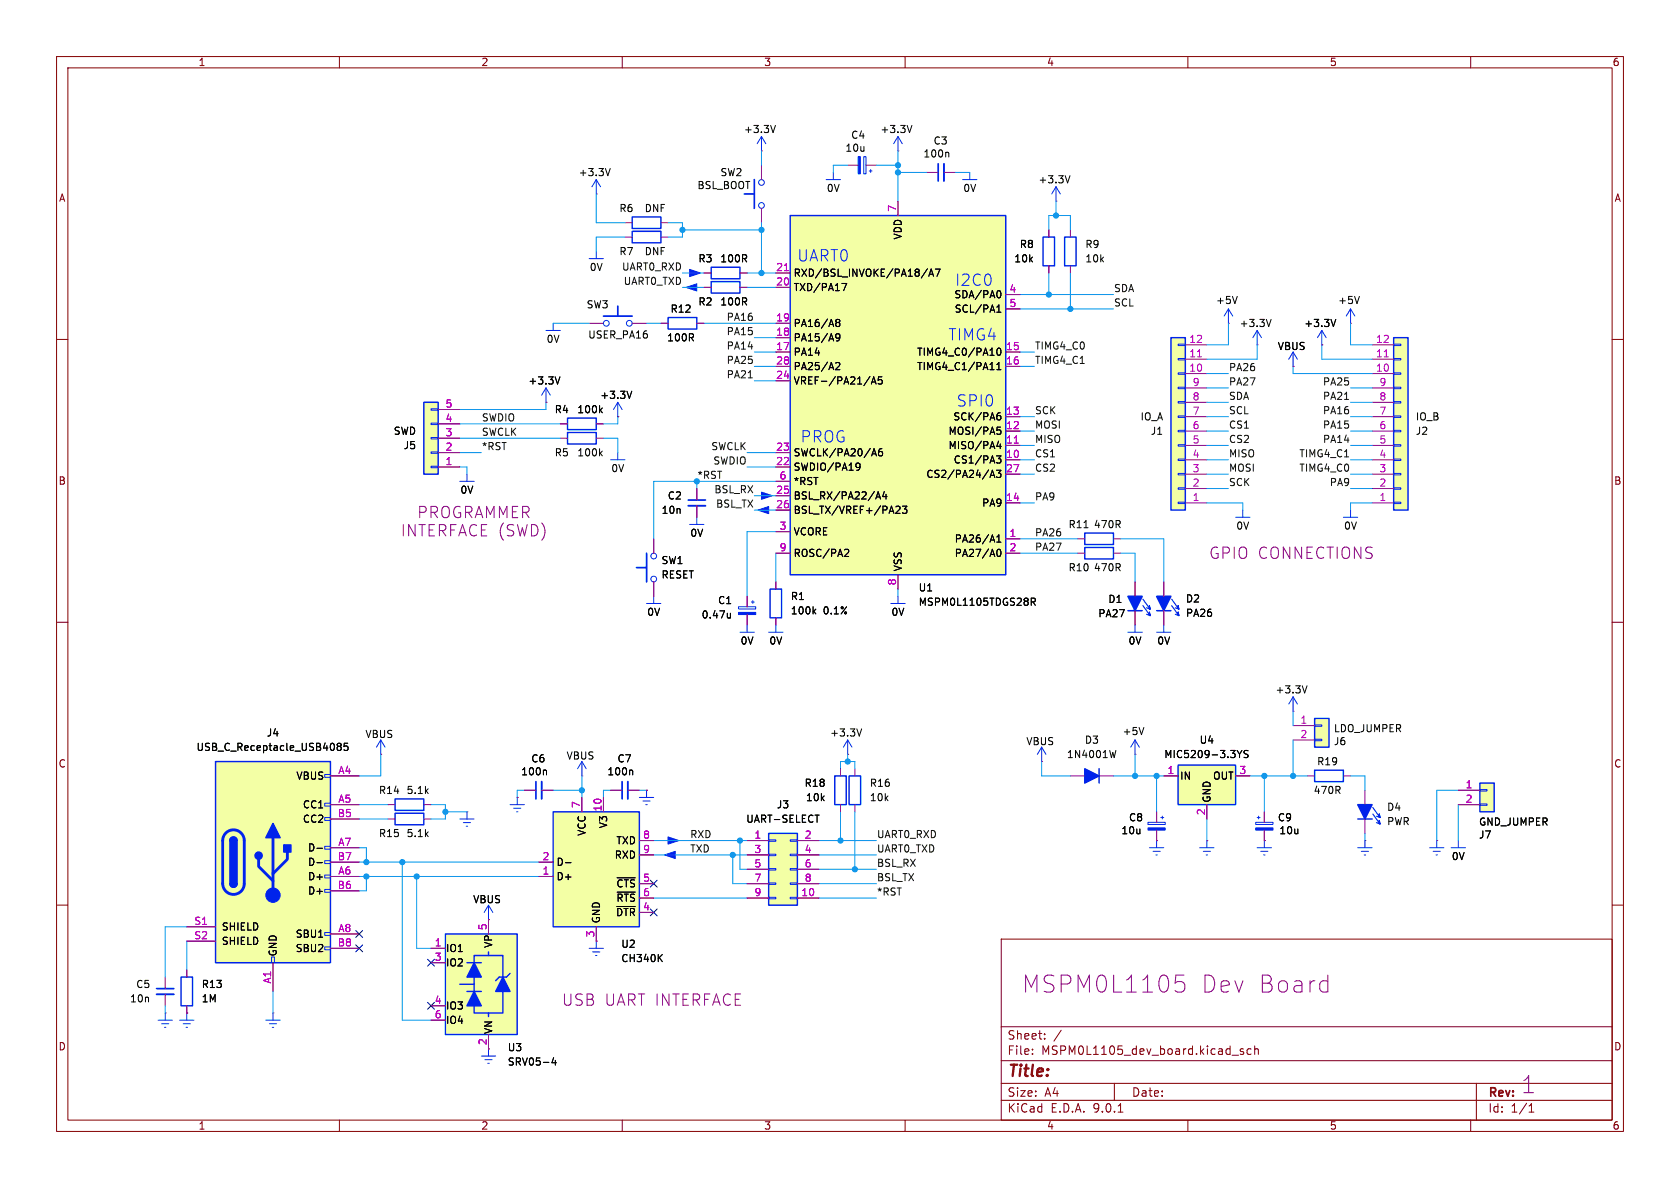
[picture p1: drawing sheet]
<svg xmlns="http://www.w3.org/2000/svg" width="297mm" height="210mm" viewBox="0 0 297 210" stroke-linecap="round" stroke-linejoin="round" font-family="sans-serif">
<g fill="none" stroke="#840000" stroke-width=".18">
<path d="M10 10h277v190h-277zM12 12h273v186h-273zM60 10v2M110 10v2M160 10v2M210 10v2M260 10v2M10 60h2M285 60h2M10 110h2M285 110h2M10 160h2"/>
<path d="M177 166h108v32h-108zM285 160h2M60 198v2M110 198v2M160 198v2M177 194.5h108M177 191.5h108M177 187.5h108M177 181.5h108M182.5 186.3v.1M182.5 185.5v.1M184.7 183.6v.1"/>
<path d="M184.7 182.8v.1M187.6 182.1l-1.3 2M197 191.5v3M197.7 196.6h.8M210 198v2M217.8 186.5h1.2M219.8 185.5l-.3-.1-.3 .2 .1 .2 .5 .2v.3h-.6M221.2 185.5l-.5-.1-.2 .3v.4l.1 .2h.6M221.8 185.5l.2-.1 .4 .1 .1 .9M221.8 184.9v1.5M260 198v2M261 191.5v6.5"/>
<path d="M270.3 196.6h.9M270.3 195.5l.4-.4v1.5"/>
</g>
<g fill="none" stroke="#0023eb" stroke-width=".18">
<path d="M233.7 58.4l-.8 1.3M233.7 58.4l.7 1.3M233.7 58.4v2.6M238.8 54.6l-.8 1.3M238.8 54.6l.7 1.3M238.8 54.6v2.6M102.9 134.6l-.8 1.3M102.9 134.6l.7 1.3M102.9 134.6v2.6M114.3 139.7v1.3M184.1 132.1l-.7 1.3M184.1 132.1l.8 1.3"/>
<path d="M184.1 132.1v2.5M191.8 137.2h2.5M200.7 130.8l-.8 1.3M200.7 130.8l.7 1.3M200.7 130.8v2.6M113 141h2.6M113.7 141.6h1.2M114.2 142.2h.2M104.1 167.6h2.6M104.8 168.3h1.2M105.3 168.9h.2M105.4 166.4v1.2"/>
</g>
<path d="M238.8 57.2h.1M233.7 61h.1M92.7 139.7h2M95.8 139.7h2M102.9 137.2h.1M114.3 139.7h.1M184.1 134.6h.1M189.2 137.2h2.6M194.3 137.2h2.5M200.7 133.4h.1M105.4 166.4h.1" fill="none" stroke="#840084" stroke-width=".18"/>
<path d="M194.3 135.9v2.5" fill="none" stroke="#0023eb" stroke-width=".25"/>
<path d="M191.8 135.9l2.5 1.3-2.5 1.2z" fill="#0023eb" stroke="#0023eb" stroke-width=".25"/>
<path d="M236.1 56.5l-.4 1.2M240.3 52.4l-.4 1.3M96.4 136.1l.2 .2v.7M197.3 132.7l-.3 1.2M202.2 128.6l-.4 1.3" fill="none" stroke="#000" stroke-width=".18"/>
<path d="M94.7 138.2v3" fill="none" stroke="#0023eb" stroke-width=".3"/>
<path d="M95.8 138.2v3" fill="none" stroke="#0023eb" stroke-width=".33"/>
<path d="M232.4 127h2.5v5.1h-2.5z" fill="#f3ffa5"/>
<path d="M232.4 127h2.5v5.1h-2.5zM232.4 136.1h5.1v2.1h-5.1z" fill="none" stroke="#0023eb" stroke-width=".25"/>
<g fill="none" stroke="#0023eb" stroke-width=".18">
<path d="M81.3 85.1h2.5M82.5 83.8v1.3M149.9 130.8l-.8 1.3M149.9 130.8l.7 1.3M149.9 130.8v2.6M232.4 128.1h1.3v.3h-1.3zM232.4 130.7h1.3v.2h-1.3z"/>
<circle cx="107.2" cy="57.2" r=".51"/>
<circle cx="111.3" cy="57.2" r=".51"/>
</g>
<path d="M104.1 57.2h2.6M111.8 57.2h2.5M149.9 133.4h.1M228.6 128.3h3.8M228.6 130.8h3.8M231.1 137.2h1.3M237.5 137.2h1.3" fill="none" stroke="#840084" stroke-width=".18"/>
<path d="M106.7 55.9h5.1M109.2 54.1v1.8" fill="none" stroke="#0023eb" stroke-width=".3"/>
<path d="M152.3 128.8l-.4 1.3" fill="none" stroke="#000" stroke-width=".18"/>
<path d="M208.3 135.3h10.1v6.9h-10.1z" fill="#f3ffa5"/>
<path d="M111.8 38.4h5v2h-5zM111.8 40.9h5v2h-5zM208.3 135.3h10.1v6.9h-10.1zM240 144.8h2.6" fill="none" stroke="#0023eb" stroke-width=".25"/>
<path d="M110.5 39.4h1.3M116.8 39.4h1.3M110.5 41.9h1.3M116.8 41.9h1.3M205.7 137.2h2.6M218.4 137.2h2.6M241.3 139.7v2.5M204.5 148.6h.1M213.4 142.2v2.6M223.5 148.6h.1M241.3 148.6h.1M241.3 144.8v2.5" fill="none" stroke="#840084" stroke-width=".18"/>
<path d="M218.7 132.7l.4 .6M219.1 133.3v.6M219.6 132.7l-.5 .6M220.6 132.7h-.4l-.2 .1v.3l.5 .3 .1 .3-.2 .2h-.5" fill="none" stroke="#000" stroke-width=".18"/>
<g fill="none" stroke="#0023eb" stroke-width=".18">
<path d="M96.5 58.4h2.6M97.8 57.2v1.2M104.1 45.7h2.6M105.4 44.5v1.2M203.2 149.9h2.5M203.8 150.5h1.3M204.3 151.1h.3M204.5 148.6v1.3M222.2 149.9h2.6M222.9 150.5h1.3M223.4 151.1h.2M223.5 148.6v1.3"/>
<path d="M240 149.9h2.6M240.7 150.5h1.2M241.2 151.1h.2M241.3 142.2v2.6M241.3 148.6v1.3"/>
</g>
<path d="M242.7 143.9l1.3 1.8-.2-.7 .2 .7-.7-.3M242.7 142.7l1.3 1.8-.2-.6 .2 .6-.7-.2" fill="none" stroke="#0023eb" stroke-width=".2"/>
<path d="M240 142.2h2.6l-1.3 2.6z" fill="#0023eb" stroke="#0023eb" stroke-width=".25"/>
<path d="M74.9 71.1h2.6v12.7h-2.6z" fill="#f3ffa5"/>
<path d="M74.9 71.1h2.6v12.7h-2.6z" fill="none" stroke="#0023eb" stroke-width=".25"/>
<g fill="none" stroke="#0023eb" stroke-width=".18">
<path d="M76.2 79.9h1.3v.2h-1.3zM76.2 77.3h1.3v.3h-1.3zM76.2 74.8h1.3v.3h-1.3zM76.2 72.3h1.3v.2h-1.3zM76.2 82.4h1.3v.3h-1.3zM202.9 145.4h3.1v.3h-3.1zM205.2 144.5h.5M205.5 144.3v.5M212.1 149.9h2.5M212.7 150.5h1.3M213.2 151.1h.3M213.4 148.6v1.3"/>
<path d="M222 145.4h3v.3h-3zM222.2 144.5h.6M222.5 144.3v.5"/>
</g>
<path d="M77.5 77.5h3.8M77.5 74.9h3.8M77.5 72.4h3.8M77.5 82.6h3.8M77.5 80h3.8M204.5 143.5v1.9M204.5 146.7v1.9M213.4 148.6h.1M223.5 143.5v1.9M223.5 146.7v1.9" fill="none" stroke="#840084" stroke-width=".18"/>
<g fill="#0023eb" stroke="#0023eb" stroke-width=".18">
<path d="M202.9 146.4h3.1v.3h-3.1z"/>
<path d="M222 146.4h3v.3h-3z"/>
</g>
<path d="M261.6 138.4h2.6v5.1h-2.6z" fill="#f3ffa5"/>
<path d="M125.7 47.2h5.1v2.1h-5.1zM188.2 41.9h2v5.1h-2zM199.4 108h2.5M204.5 108h2.5M261.6 138.4h2.6v5.1h-2.6z" fill="none" stroke="#0023eb" stroke-width=".25"/>
<g fill="none" stroke="#0023eb" stroke-width=".18">
<path d="M105.4 31.8l-.8 1.2M105.4 31.8l.8 1.2M105.4 31.8v2.5M134.6 24.1l-.7 1.3M134.6 24.1l.8 1.3M134.6 24.1v2.6M152.7 27.7h.4v3h-.4zM153.7 30.2h.5M153.9 30v.5M158.7 24.1l-.7 1.3M158.7 24.1l.8 1.3M158.7 24.1v2.6"/>
<path d="M170.2 31.8h2.5M171.4 30.5v1.3M186.7 33l-.8 1.3M186.7 33l.8 1.3M186.7 33v2.6M199.4 111.8h2.5M200.7 105.4v2.6M200.7 110.5v1.3M204.5 111.8h2.5M205.7 105.4v2.6M205.7 110.5v1.3M67.3 130.8l-.8 1.3"/>
<path d="M67.3 130.8l.8 1.3M67.3 130.8v2.6M261.6 139.6h1.3v.2h-1.3zM252.7 149.9h2.6M253.4 150.5h1.2M253.9 151.1h.2M254 148.6v1.3M256.5 149.9h2.6M257.8 148.6v1.3M261.6 142.1h1.3v.3h-1.3zM29.2 179.1v1.2M33 179.1v1.2"/>
<path d="M27.9 180.3h2.6M28.6 181h1.2M29.1 181.6h.2M31.7 180.3h2.6M32.4 181h1.3M32.9 181.6h.2"/>
<circle cx="134.6" cy="36.3" r=".51"/>
<circle cx="134.6" cy="32.3" r=".51"/>
</g>
<g fill="none" stroke="#840084" stroke-width=".18">
<path d="M105.4 34.3h.1M134.6 26.7h.1M134.6 29.2v2.6M134.6 36.8v2.6M149.9 29.2h1.8M153.1 29.2h1.8M158.7 26.7h.1M163.8 30.5h2.1M166.9 30.5h2M186.7 35.6h.1M124.5 48.3h1.2M130.8 48.3h1.3"/>
<path d="M189.2 40.6v1.3M189.2 47v1.3M200.7 102.9v2.5M200.7 108v2.5M205.7 102.9v2.5M205.7 108v2.5M67.3 133.4h.1M257.8 139.7h3.8M254 148.6h.1M257.8 142.2h3.8M29.2 179.1h.1M29.2 172.7v2.1"/>
<path d="M29.2 175.8v2M33 179.1h.1"/>
</g>
<path d="M202.1 107.1l1.2 1.7-.1-.6 .1 .6-.6-.2M202.1 105.9l1.2 1.8-.1-.6 .1 .6-.6-.3M207.1 107.1l1.3 1.7-.1-.6 .1 .6-.6-.2M207.1 105.9l1.3 1.8-.1-.6 .1 .6-.6-.3" fill="none" stroke="#0023eb" stroke-width=".2"/>
<g fill="#0023eb" stroke="#0023eb" stroke-width=".25">
<path d="M204.5 105.4h2.5l-1.3 2.6z"/>
<path d="M199.4 105.4h2.5l-1.2 2.6z"/>
</g>
<path d="M107.9 29.8l-.4 1.3M137.1 22.2l-.4 1.2M161.2 22.2l-.4 1.2M167.6 26.9l.1 .2v.7M189.2 31.1l-.5 1.2" fill="none" stroke="#000" stroke-width=".18"/>
<g fill="#0023eb" stroke="#0023eb" stroke-width=".18">
<path d="M151.7 27.7h.4v3h-.4z"/>
<path d="M121.9 47.6l1.9 .7-1.9 .6z"/>
</g>
<path d="M131.6 34.3h1.7M133.3 31.8v5M165.9 29v3M27.7 174.8h3" fill="none" stroke="#0023eb" stroke-width=".3"/>
<path d="M166.9 29v3M27.7 175.8h3" fill="none" stroke="#0023eb" stroke-width=".33"/>
<path d="M246.4 59.7h2.5v30.5h-2.5z" fill="#f3ffa5"/>
<path d="M125.7 49.8h5.1v2h-5.1zM246.4 59.7h2.5v30.5h-2.5z" fill="none" stroke="#0023eb" stroke-width=".25"/>
<path d="M246.4 78.6h1.2v.3h-1.2zM246.4 76.1h1.2v.2h-1.2zM246.4 73.5h1.2v.3h-1.2zM246.4 71h1.2v.2h-1.2zM246.4 68.5h1.2v.2h-1.2zM246.4 65.9h1.2v.3h-1.2zM246.4 63.4h1.2v.2h-1.2zM246.4 60.8h1.2v.3h-1.2zM246.4 88.8h1.2v.2h-1.2zM246.4 86.2h1.2v.3h-1.2zM246.4 83.7h1.2v.2h-1.2zM246.4 81.2h1.2v.2h-1.2z" fill="none" stroke="#0023eb" stroke-width=".18"/>
<g fill="none" stroke="#840084" stroke-width=".18">
<path d="M124.5 50.8h1.2M130.8 50.8h1.3M242.6 78.7h3.8M242.6 76.2h3.8M242.6 73.7h3.8M242.6 71.1h3.8M242.6 68.6h3.8M242.6 66h3.8M242.6 63.5h3.8M242.6 61h3.8M242.6 88.9h3.8M242.6 86.4h3.8"/>
<path d="M242.6 83.8h3.8M242.6 81.3h3.8"/>
</g>
<path d="M244.7 63.1h.7" fill="none" stroke="#c200c2" stroke-width=".18"/>
<path d="M38.1 134.6h20.3v35.6h-20.3z" fill="#f3ffa5"/>
<g fill="none" stroke="#0023eb" stroke-width=".18">
<path d="M146 31.8h2.6M147.3 30.5v1.3M57.4 136.9h1v.5h-1zM57.4 142h1v.5h-1zM57.4 144.5h1v.5h-1zM57.4 149.6h1v.5h-1zM57.4 152.1h1v.6h-1zM57.4 154.7h1v.5h-1zM57.4 157.2h1v.5h-1zM48 169.2h.5v1h-.5zM48.3 179.1v1.2M57.4 164.8h1v.6h-1z"/>
<path d="M57.4 167.4h1v.5h-1zM47 180.3h2.5M47.6 181h1.3M48.1 181.6h.3"/>
</g>
<path d="M118.1 56.1h5.1v2.1h-5.1zM38.1 134.6h20.3v35.6h-20.3zM40.6 148.6a.64 .64 0 0 1 .7-.6 .64 .64 0 0 1 .6 .6M40.6 156.2a.64 .64 0 0 0 .7 .6 .64 .64 0 0 0 .6-.6M32 172.7h2v5.1h-2z" fill="none" stroke="#0023eb" stroke-width=".25"/>
<path d="M39.9 147.3a1.9 1.9 0 0 1 2.1-.5 1.9 1.9 0 0 1 1.2 1.8v7.6a1.91 1.91 0 0 1-1.9 1.9 1.91 1.91 0 0 1-1.9-1.9v-7.8l.1-.6zM45.7 151.9v1.3l2.6 2.5M48.3 148.1v10.1M50.8 150.6v1.3l-2.5 2.5" fill="none" stroke="#0023eb" stroke-width=".51"/>
<g fill="#0023eb" stroke="#0023eb" stroke-width=".25">
<path d="M40.6 148.6h1.3v7.6h-1.3z"/>
<path d="M40.8 148.1a.64 .64 0 0 1 .7-.1 .64 .64 0 0 1 .4 .6h-1.3z"/>
<path d="M40.6 156.2h1.3a.64 .64 0 0 1-.6 .6 .64 .64 0 0 1-.7-.6z"/>
<path d="M48.3 145.5l1.2 2.6h-2.5z"/>
<path d="M50.2 149.4h1.2v1.2h-1.2z"/>
<circle cx="45.7" cy="151.3" r=".63"/>
</g>
<g fill="#0023eb" stroke="#0023eb" stroke-width=".18">
<path d="M121.3 50.8l1.9-.6v1.2z"/>
<circle cx="48.3" cy="158.2" r="1.27"/>
</g>
<g fill="none" stroke="#840084" stroke-width=".18">
<path d="M116.8 57.2h1.3M123.2 57.2h1.3M58.4 137.2h5.1M58.4 142.2h5.1M58.4 144.8h5.1M58.4 149.9h5.1M58.4 152.4h5.1M58.4 154.9h5.1M58.4 157.5h5.1M33 163.8h5.1M33 166.4h5.1M33 171.5v1.2"/>
<path d="M33 177.8v1.3M48.3 179.1h.1M48.3 170.2v5.1M58.4 165.1h5.1M58.4 167.6h5.1"/>
</g>
<path d="M59.8 131.9l-.2-.2 .2-.3h.3l.2 .2-.2 .3M59.8 131.9l-.2 .3 .1 .3 .1 .2 .4-.1 .1-.2v-.2l-.2-.3M59.8 131.9h.3M61.5 131.4h-.6l-.1 .6 .2-.1h.4l.1 .2v.4l-.2 .2-.5-.2M56 150h1M56 152.5h1" fill="none" stroke="#000" stroke-width=".18"/>
<path d="M135.9 147.3h5.1v12.7h-5.1z" fill="#f3ffa5"/>
<path d="M184.4 41.9h2v5.1h-2zM69.8 141.2h5.1v2.1h-5.1zM69.8 143.8h5.1v2h-5.1zM135.9 147.3h5.1v12.7h-5.1z" fill="none" stroke="#0023eb" stroke-width=".25"/>
<path d="M135.9 148.5h1.3v.2h-1.3zM135.9 151h1.3v.3h-1.3zM135.9 153.5h1.3v.3h-1.3zM135.9 156.1h1.3v.2h-1.3zM135.9 158.6h1.3v.3h-1.3zM139.7 148.5h1.3v.2h-1.3zM139.7 151h1.3v.3h-1.3zM139.7 153.5h1.3v.3h-1.3zM139.7 156.1h1.3v.2h-1.3zM139.7 158.6h1.3v.3h-1.3z" fill="none" stroke="#0023eb" stroke-width=".18"/>
<g fill="none" stroke="#840084" stroke-width=".18">
<path d="M185.4 40.6v1.3M185.4 47v1.3M68.6 142.2h1.2M68.6 144.8h1.2M74.9 142.2h1.3M74.9 144.8h1.3M132.1 148.6h3.8M132.1 151.1h3.8M132.1 153.7h3.8M132.1 156.2h3.8M132.1 158.8h3.8M141 148.6h3.8"/>
<path d="M141 151.1h3.8M141 153.7h3.8M141 156.2h3.8M141 158.8h3.8"/>
</g>
<path d="M144.1 144.1h.7" fill="none" stroke="#000" stroke-width=".18"/>
<path d="M139.7 38.1h38.1v63.5h-38.1z" fill="#f3ffa5"/>
<path d="M139.7 38.1h38.1v63.5h-38.1zM100.3 73.9h5.1v2h-5.1zM100.3 76.5h5.1v2h-5.1zM191.8 96.8h5v2h-5zM191.8 94.2h5v2.1h-5zM136.1 104.1h2.1v5.1h-2.1zM147.6 137.2h2v5h-2zM150.1 137.2h2v5h-2z" fill="none" stroke="#0023eb" stroke-width=".25"/>
<g fill="none" stroke="#840084" stroke-width=".18">
<path d="M158.7 35.6v2.5M137.2 57.2h2.5M137.2 59.7h2.5M137.2 48.3h2.5M137.2 50.8h2.5M177.8 52.1h2.5M177.8 54.6h2.5M96.5 71.1h.1M99.1 74.9h1.2M99.1 77.5h1.2M105.4 74.9h1.3M105.4 77.5h1.3"/>
<path d="M109.2 73.7h.1M137.2 62.2h2.5M137.2 64.8h2.5M137.2 67.3h2.5M177.8 62.2h2.5M177.8 64.8h2.5M177.8 73.7h2.5M177.8 76.2h2.5M177.8 78.7h2.5M115.6 95.3v2.5M123.2 86.4v2M123.2 89.4v2"/>
<path d="M137.2 80h2.5M137.2 82.6h2.5M137.2 85.1h2.5M137.2 97.8h2.5M137.2 87.6h2.5M137.2 90.2h2.5M137.2 94h2.5M177.8 88.9h2.5M177.8 95.3h2.5M177.8 97.8h2.5M177.8 81.3h2.5M177.8 83.8h2.5"/>
<path d="M190.5 95.3h1.3M190.5 97.8h1.3M196.8 95.3h1.3M196.8 97.8h1.3M115.6 102.9v2.5M132.1 105.4v1.9M132.1 108.6v1.9M137.2 102.9v1.2M137.2 109.2v1.3M158.7 101.6v2.5M148.6 135.9v1.3M151.1 135.9v1.3"/>
<path d="M228.6 125.7h.1M82.5 143.5h.1M91.4 141h.1M148.6 142.2v1.3M151.1 142.2v1.3"/>
</g>
<g fill="none" stroke="#000" stroke-width=".18">
<path d="M148 57l-.3-.2 .3-.3h.2l.3 .2-.3 .3M148 57l-.3 .2 .1 .4 .2 .1h.4l.1-.2v-.3l-.3-.2M148 57h.2M148.5 59.5l-.3 .3-.3-.1-.2-.2 .2-.4 .3-.1 .2 .1a.84 .84 0 0 1-.3 1.2h-.2M148.8 50.1h.9l-.6 1.3M164 47.5l-1.1 1.6M164.2 48.8l.4-1.2 .4 1.2M164.3 48.5h.6M165.3 47.6h.9l-.6 1.2M176.2 54.3l.4-.4v1.3M176.2 55.2h.7M176.5 51.4a.68 .68 0 0 1 .5 .6 .68 .68 0 0 1-.5 .6"/>
<path d="M99 66.6l-.4 1.3M106.1 72.5l.4 .5M106.5 72.1l-.5 .5M106.5 79.7l-.5 .5M111.7 69.2l-.4 1.2M147.7 64.2l.5-.1 .3 .3-.8 .9h.8M153.8 66.6l-1.1 1.6M154 67.9l.5-1.3 .4 1.3M154.2 67.5h.6M154.5 79.3l.4 1.3M155.9 79.3l-.4 .1a.86 .86 0 0 0 0 1.2l.5-.1v-.5l-.2-.2h-.3l-.2 .2M155.9 66.6h-.6l-.1 .6 .2-.1 .5 .1 .1 .1-.1 .5-.2 .1-.5-.1"/>
<path d="M176.2 65.3h.7M176.2 64.4l.4-.3v1.2M176.3 75.5h.6M176.3 61.7l.2-.2a.68 .68 0 0 1 .5 .7 .68 .68 0 0 1-.5 .6l-.2-.1-.1-.4zM176.3 73.5h.4l.2 .2-.1 .5h-.5M176.4 76h.3l.2 .2-.1 .5-.4 .1M176.5 78l-.3 .9h.8M176.8 73l-.4 .1M176.8 78.5v.8M106.1 80.1l.4 .5M149.5 97.1l.4 .1 .1 .3-.7 .9h.7M151.6 81.9l.4 .1a.84 .84 0 0 1-.3 1.1h-.3"/>
<path d="M152 82.4l-.2 .2h-.2M154.2 80.2h.6M154.8 88.2l.4-1.3 .5 1.3M154.9 87.8h.6M156.3 86.9l-.3 .9h.8M156.6 87.4v.8M158.4 89.6l.5-.1 .2 .3-.8 .9h.8M159.5 89.5h.8l-.4 .5 .4 .1v.5l-.2 .1-.6-.1M175 84.4l.4-1.3 .5 1.3M175.1 84h.6M176.2 80.6h.7l-.4 .5 .4 .1v.5l-.2 .2-.5-.1M176.2 83.1h.7l-.4 .5 .4 .1v.6l-.2 .1-.5-.1"/>
<path d="M176.2 95.8h.7M176.2 94.9l.4-.3v1.2M176.3 97.2l.2-.1a.68 .68 0 0 1 .5 .6 .68 .68 0 0 1-.5 .7l-.2-.2-.1-.3zM191.6 93.3h.8M129.1 108.4v.9M129.1 109.1l-.3 .2M143.9 108l.3 .5M144.2 107.7l-.5 .5M182.3 106.4l.6-.1 .1-.1v-.3l-.7-.2v1.3M182.6 106.4l.4 .6M231.1 121.2l-.5 1.3"/>
</g>
<path d="M138.7 47.8h.7M179.3 78.3h.7" fill="none" stroke="#c200c2" stroke-width=".18"/>
<g fill="none" stroke="#0023eb" stroke-width=".18">
<path d="M96.5 68.6l-.7 1.3M96.5 68.6l.8 1.3M96.5 68.6v2.5M109.2 71.1l-.7 1.3M109.2 71.1l.8 1.3M109.2 71.1v2.6M107.9 81.3h2.6M109.2 80v1.3M121.9 92.7h2.6M123.2 91.4v1.3M218.4 91.4h2.6M219.7 90.2v1.2"/>
<path d="M237.5 91.4h2.5M238.8 90.2v1.2M114.3 106.7h2.5M115.6 105.4v1.3M130.6 107.3h3v.3h-3zM130.8 111.8h2.5M132.1 110.5v1.3M132.8 106.4h.5M133.1 106.2v.5M135.9 111.8h2.5M137.2 110.5v1.3M228.6 123.2l-.8 1.3"/>
<path d="M228.6 123.2l.8 1.3M228.6 123.2v2.5M81.3 144.8h2.5M81.9 145.4h1.3M82.4 146.1h.3M82.5 143.5v1.3M90.2 142.2h2.5M90.8 142.9h1.3M91.3 143.5h.3M91.4 141v1.2"/>
<circle cx="115.6" cy="98.3" r=".51"/>
<circle cx="115.6" cy="102.4" r=".51"/>
</g>
<g fill="#0023eb" stroke="#0023eb" stroke-width=".18">
<path d="M130.6 108.3h3v.3h-3z"/>
<path d="M134 90.2l1.9-.7v1.3z"/>
<path d="M134.6 87l1.9 .6-1.9 .7z"/>
<path d="M117.5 151.1l1.9-.6v1.3z"/>
</g>
<path d="M114.3 97.8v5.1M121.7 88.4h3M112.5 100.3h1.8" fill="none" stroke="#0023eb" stroke-width=".3"/>
<path d="M121.7 89.4h3" fill="none" stroke="#0023eb" stroke-width=".33"/>
<path d="M207 59.7h2.5v30.5h-2.5z" fill="#f3ffa5"/>
<path d="M207 59.7h2.5v30.5h-2.5z" fill="none" stroke="#0023eb" stroke-width=".25"/>
<g fill="none" stroke="#0023eb" stroke-width=".18">
<path d="M217.2 54.6l-.8 1.3M217.2 54.6l.7 1.3M217.2 54.6v2.6M222.2 58.4l-.7 1.3M222.2 58.4l.8 1.3M222.2 58.4v2.6M208.3 78.6h1.2v.3h-1.2zM208.3 76.1h1.2v.2h-1.2zM208.3 73.5h1.2v.3h-1.2zM208.3 71h1.2v.2h-1.2zM208.3 68.5h1.2v.2h-1.2zM208.3 65.9h1.2v.3h-1.2z"/>
<path d="M208.3 63.4h1.2v.2h-1.2zM208.3 60.8h1.2v.3h-1.2zM228.6 62.2l-.8 1.3M228.6 62.2l.8 1.3M228.6 62.2v2.6M208.3 88.8h1.2v.2h-1.2zM208.3 86.2h1.2v.3h-1.2zM208.3 83.7h1.2v.2h-1.2zM208.3 81.2h1.2v.2h-1.2zM157.5 106.7h2.5M158.7 105.4v1.3M86.4 160v2.6"/>
<path d="M86.4 160l-.8 1.3M86.4 160l.7 1.3M85.1 186.7h2.5M85.7 187.3h1.3M86.2 188h.3M86.4 185.4v1.3"/>
</g>
<g fill="none" stroke="#840084" stroke-width=".18">
<path d="M217.2 57.2h.1M209.5 78.7h3.9M209.5 76.2h3.9M209.5 73.7h3.9M209.5 71.1h3.9M209.5 68.6h3.9M209.5 66h3.9M209.5 63.5h3.9M209.5 61h3.9M222.2 61h.1M228.6 64.8h.1M209.5 88.9h3.9"/>
<path d="M209.5 86.4h3.9M209.5 83.8h3.9M209.5 81.3h3.9M107.9 139.7h2.1M111 139.7h2M86.4 162.6h.1"/>
</g>
<path d="M211.7 63.1h.7" fill="none" stroke="#c200c2" stroke-width=".18"/>
<path d="M118.1 148l1.9 .6-1.9 .6z" fill="#0023eb" stroke="#0023eb" stroke-width=".18"/>
<path d="M110 138.2v3" fill="none" stroke="#0023eb" stroke-width=".3"/>
<path d="M111 138.2v3" fill="none" stroke="#0023eb" stroke-width=".33"/>
<path d="M218.7 52.4l-.4 1.3M224.7 56.5l-.4 1.2M111.7 136.1l.2 .2v.7" fill="none" stroke="#000" stroke-width=".18"/>
<path d="M78.7 165.1h12.7v17.8h-12.7z" fill="#f3ffa5"/>
<path d="M78.7 165.1h12.7v17.8h-12.7zM81.3 174h2.5M82.5 170.2h2.6M82.5 175.3h2.6M83.8 170.2v-1.3h5.1v3.8M83.8 172.7v2.6M86.4 168.3v.6M86.4 179.1v.6M88.9 175.3v3.8h-5.1v-1.3M90.2 172.1l-.7 .6h-1.2l-.7 .7" fill="none" stroke="#0023eb" stroke-width=".25"/>
<path d="M83.8 170.2v2.5M83.8 175.3v2.5M88.9 172.7v2.6" fill="none" stroke="#0023eb" stroke-width=".18"/>
<g fill="#0023eb" stroke="#0023eb" stroke-width=".25">
<path d="M83.8 170.2l1.3 2.5h-2.6z"/>
<path d="M83.8 175.3l1.3 2.5h-2.6z"/>
<path d="M88.9 172.7l1.3 2.6h-2.6z"/>
</g>
<path d="M76.2 167.6h2.5M76.2 170.2h2.5M76.2 177.8h2.5M86.4 162.6v2.5M76.2 180.3h2.5M86.4 182.9v2.5" fill="none" stroke="#840084" stroke-width=".18"/>
<path d="M97.9 187l-.3 .9h.8M98.2 187.4v.9" fill="none" stroke="#000" stroke-width=".18"/>
<path d="M97.8 143.5h15.2v20.3h-15.2z" fill="#f3ffa5"/>
<path d="M97.8 143.5h15.2v20.3h-15.2z" fill="none" stroke="#0023eb" stroke-width=".25"/>
<g fill="none" stroke="#840084" stroke-width=".18">
<path d="M158.7 35.6v2.5M116.8 57.2h1.3M123.2 57.2h1.3M124.5 48.3h1.2M124.5 50.8h1.2M130.8 48.3h1.3M130.8 50.8h1.3M137.2 57.2h2.5M137.2 59.7h2.5M137.2 48.3h2.5M137.2 50.8h2.5M177.8 52.1h2.5"/>
<path d="M177.8 54.6h2.5M185.4 40.6v1.3M185.4 47v1.3M77.5 77.5h3.8M77.5 74.9h3.8M77.5 72.4h3.8M96.5 71.1h.1M99.1 74.9h1.2M105.4 74.9h1.3M109.2 73.7h.1M137.2 62.2h2.5M137.2 64.8h2.5"/>
<path d="M137.2 67.3h2.5M177.8 62.2h2.5M177.8 64.8h2.5M177.8 73.7h2.5M177.8 76.2h2.5M177.8 78.7h2.5M228.6 64.8h.1M233.7 61h.1M77.5 80h3.8M77.5 82.6h3.8M115.6 95.3v2.5M123.2 86.4v2"/>
<path d="M123.2 89.4v2M137.2 80h2.5M137.2 82.6h2.5M137.2 85.1h2.5M137.2 97.8h2.5M137.2 87.6h2.5M137.2 90.2h2.5M137.2 94h2.5M177.8 88.9h2.5M177.8 95.3h2.5M177.8 97.8h2.5M177.8 81.3h2.5"/>
<path d="M177.8 83.8h2.5M115.6 102.9v2.5M132.1 105.4v1.9M132.1 108.6v1.9M137.2 102.9v1.2M137.2 109.2v1.3M158.7 101.6v2.5M200.7 102.9v2.5M200.7 108v2.5M205.7 102.9v2.5M205.7 108v2.5M58.4 137.2h5.1"/>
<path d="M92.7 139.7h2M95.8 139.7h2M107.9 139.7h2.1M111 139.7h2M114.3 139.7h.1M148.6 135.9v1.3M205.7 137.2h2.6M218.4 137.2h2.6M257.8 139.7h3.8M58.4 152.4h5.1M58.4 154.9h5.1M58.4 142.2h5.1"/>
<path d="M58.4 144.8h5.1M58.4 149.9h5.1M58.4 157.5h5.1M91.4 141h.1M95.2 152.4h2.6M95.2 154.9h2.6M102.9 141v2.5M106.7 141v2.5M113 148.6h2.6M113 151.1h2.6M113 156.2h2.6M113 158.8h2.6"/>
<path d="M132.1 148.6h3.8M132.1 151.1h3.8M132.1 156.2h3.8M132.1 158.8h3.8M132.1 153.7h3.8M141 148.6h3.8M141 151.1h3.8M141 156.2h3.8M141 158.8h3.8M141 153.7h3.8M148.6 142.2v1.3M204.5 148.6h.1"/>
<path d="M204.5 143.5v1.9M204.5 146.7v1.9M213.4 142.2v2.6M223.5 148.6h.1M223.5 143.5v1.9M223.5 146.7v1.9M257.8 142.2h3.8M33 179.1h.1M33 163.8h5.1M33 166.4h5.1M33 171.5v1.2M33 177.8v1.3"/>
<path d="M48.3 170.2v5.1M58.4 165.1h5.1M58.4 167.6h5.1M76.2 167.6h2.5M76.2 170.2h2.5M76.2 177.8h2.5M86.4 162.6h.1M86.4 162.6v2.5M105.4 166.4h.1M105.4 163.8v2.6M113 161.3h2.6M207.9 172.4h1.4"/>
<path d="M208.2 173.5h.7l.3 .2 .3 .4v.7l-.3 .4-.3 .2h-.7M234.5 173.4l.2 .1M234.7 172.4v3M234.7 175.2l-.2 .2M76.2 180.3h2.5M86.4 182.9v2.5"/>
</g>
<g fill="none" stroke="#000" stroke-width=".18">
<path d="M148 57l-.3-.2 .3-.3h.2l.3 .2-.3 .3M148 57l-.3 .2 .1 .4 .2 .1h.4l.1-.2v-.3l-.3-.2M148 57h.2M148.5 59.5l-.3 .3-.3-.1-.2-.2 .2-.4 .3-.1 .2 .1a.84 .84 0 0 1-.3 1.2h-.2M148.8 50.1h.9l-.6 1.3M164 47.5l-1.1 1.6M164.2 48.8l.4-1.2 .4 1.2M164.3 48.5h.6M165.3 47.6h.9l-.6 1.2M176.2 54.3l.4-.4v1.3M176.2 55.2h.7M176.5 51.4a.68 .68 0 0 1 .5 .6 .68 .68 0 0 1-.5 .6"/>
<path d="M236.1 56.5l-.4 1.2M99 66.6l-.4 1.3M106.1 72.5l.4 .5M106.5 72.1l-.5 .5M111.7 69.2l-.4 1.2M147.7 64.2l.5-.1 .3 .3-.8 .9h.8M153.8 66.6l-1.1 1.6M154 67.9l.5-1.3 .4 1.3M154.2 67.5h.6M154.5 79.3l.4 1.3M155.9 79.3l-.4 .1a.86 .86 0 0 0 0 1.2l.5-.1v-.5l-.2-.2h-.3l-.2 .2M155.9 66.6h-.6l-.1 .6 .2-.1 .5 .1 .1 .1-.1 .5-.2 .1-.5-.1"/>
<path d="M176.2 65.3h.7M176.2 64.4l.4-.3v1.2M176.3 75.5h.6M176.3 61.7l.2-.2a.68 .68 0 0 1 .5 .7 .68 .68 0 0 1-.5 .6l-.2-.1-.1-.4zM176.3 73.5h.4l.2 .2-.1 .5h-.5M176.4 76h.3l.2 .2-.1 .5-.4 .1M176.5 78l-.3 .9h.8M176.8 73l-.4 .1M176.8 78.5v.8M149.5 97.1l.4 .1 .1 .3-.7 .9h.7M151.6 81.9l.4 .1a.84 .84 0 0 1-.3 1.1h-.3M152 82.4l-.2 .2h-.2"/>
<path d="M154.2 80.2h.6M154.8 88.2l.4-1.3 .5 1.3M154.9 87.8h.6M156.3 86.9l-.3 .9h.8M156.6 87.4v.8M158.4 89.6l.5-.1 .2 .3-.8 .9h.8M159.5 89.5h.8l-.4 .5 .4 .1v.5l-.2 .1-.6-.1M175 84.4l.4-1.3 .5 1.3M175.1 84h.6M176.2 80.6h.7l-.4 .5 .4 .1v.5l-.2 .2-.5-.1M176.2 83.1h.7l-.4 .5 .4 .1v.6l-.2 .1-.5-.1M176.2 95.8h.7"/>
<path d="M176.2 94.9l.4-.3v1.2M176.3 97.2l.2-.1a.68 .68 0 0 1 .5 .6 .68 .68 0 0 1-.5 .7l-.2-.2-.1-.3zM129.1 108.4v.9M129.1 109.1l-.3 .2M143.9 108l.3 .5M144.2 107.7l-.5 .5M182.3 106.4l.6-.1 .1-.1v-.3l-.7-.2v1.3M182.6 106.4l.4 .6M59.8 131.9l-.2 .3 .1 .3 .1 .2 .4-.1 .1-.2v-.2l-.2-.3M59.8 131.9l-.2-.2 .2-.3h.3l.2 .2-.2 .3M59.8 131.9h.3M61.5 131.4h-.6l-.1 .6 .2-.1h.4l.1 .2v.4l-.2 .2-.5-.2"/>
<path d="M96.4 136.1l.2 .2v.7M111.7 136.1l.2 .2v.7M218.7 132.7l.4 .6M219.1 133.3v.6M219.6 132.7l-.5 .6M220.6 132.7h-.4l-.2 .1v.3l.5 .3 .1 .3-.2 .2h-.5M56 152.5h1M56 150h1M100 152.5h.9M109.1 155.2h3.2M109.1 157.7h3.2M144.1 144.1h.7"/>
<path d="M109 160.2h3.3M116.6 169.3l.5 .7M117.1 168.7l-.7 .8M97.9 187l-.3 .9h.8M98.2 187.4v.9"/>
</g>
<path d="M132.3 66.8h.7M237.7 70.6h.7" fill="none" stroke="#0f0f0f" stroke-width=".18"/>
<g fill="none" stroke="#0198eb" stroke-width=".18">
<path d="M105.4 34.3v5.1h5.1M118.1 39.4h2.5v2.5h-2.5M134.6 26.7v2.5M134.6 39.4v8.9M149.9 29.2h-2.6v1.3M154.9 29.2h3.8M158.7 30.5h5.1M158.7 26.7v8.9M168.9 30.5h2.5M186.7 35.6v2.5M97.8 57.2h6.3M110.5 41.9h-5.1v2.6"/>
<path d="M114.3 57.2h2.5M120.6 50.8h3.9M120.6 48.3h3.9M120.6 40.6h14M124.5 57.2h12.7M132.1 50.8h5.1M132.1 48.3h5.1M133.3 59.7h3.9M180.3 54.6h16.5M180.3 52.1h16.5M185.4 40.6v-2.5h3.8v2.5M185.4 48.3v3.8"/>
<path d="M189.2 48.3v6.3M217.2 57.2v3.8h-3.8M238.8 57.2v3.8h3.8M81.3 77.5h17.8M81.3 74.9h17.8M96.5 71.1v1.3h-15.2M106.7 77.5h2.5v2.5M109.2 73.7v1.2h-2.5M133.3 64.8h3.9M133.3 62.2h3.9M133.3 67.3h3.9M180.3 64.8h2.6"/>
<path d="M180.3 62.2h2.6M180.3 78.7h2.6M180.3 73.7h2.6M180.3 76.2h2.6M213.4 78.7h3.8M213.4 73.7h3.8M213.4 71.1h3.8M213.4 66h3.8M213.4 68.6h3.8M213.4 76.2h3.8M222.2 61v2.5h-8.8M228.6 64.8v1.2h14"/>
<path d="M233.7 61v2.5h8.9M238.8 78.7h3.8M238.8 73.7h3.8M238.8 71.1h3.8M238.8 68.6h3.8M238.8 76.2h3.8M81.3 82.6h1.2v1.2M81.3 80h3.8M123.2 85.1v1.3M132.1 82.6h5.1M132.1 80h5.1M133.3 87.6h3.9"/>
<path d="M133.3 90.2h3.9M137.2 85.1h-21.6v10.2M137.2 97.8v5.1M137.2 94h-5.1v11.4M180.3 88.9h2.6M180.3 97.8h10.2M180.3 95.3h10.2M180.3 83.8h2.6M180.3 81.3h2.6M198.1 97.8h2.6v5.1M198.1 95.3h7.6v7.6M213.4 88.9h6.3v1.3"/>
<path d="M213.4 83.8h3.8M213.4 81.3h3.8M213.4 86.4h3.8M238.8 83.8h3.8M238.8 81.3h3.8M238.8 86.4h3.8M242.6 88.9h-3.8v1.3M158.7 104.1v1.3M67.3 133.4v3.8h-3.8M92.7 139.7h-1.3v1.3M97.8 139.7h5.1M102.9 137.2v3.8"/>
<path d="M107.9 139.7h-1.2v1.3M113 139.7h1.3M148.6 135.9v-1.3h2.5v1.3M149.9 133.4v1.2M184.1 134.6v2.6h5.1M196.8 137.2h8.9M200.7 133.4v3.8M204.5 137.2v6.3M221 137.2h10.1M223.5 137.2v6.3M228.6 125.7v2.6M228.6 130.8v6.4"/>
<path d="M238.8 137.2h2.5v2.5M257.8 139.7h-3.8v8.9M63.5 154.9h31.7M63.5 149.9h1.3v2.5M63.5 152.4h31.7M63.5 142.2h5.1M63.5 144.8h5.1M64.8 154.9v2.6h-1.3M71.1 152.4v27.9h5.1M73.7 154.9v12.7h2.5M76.2 142.2h2.5v2.6h-2.5M78.7 143.5h3.8"/>
<path d="M115.6 148.6h16.5M115.6 151.1h16.5M115.6 158.8h16.5M129.5 151.1v5.1h2.6M130.8 148.6v5.1h1.3M144.8 148.6h10.1M144.8 151.1h10.1M144.8 153.7h10.1M144.8 156.2h10.1M144.8 158.8h10.1M148.6 143.5v5.1M151.1 143.5v10.2"/>
<path d="M213.4 144.8v3.8M241.3 147.3v1.3M257.8 142.2v6.4M29.2 177.8v1.3M33 163.8h-3.8v8.9M33 166.4v5.1M48.3 175.3v3.8"/>
</g>
<path d="M115 155.6l1.2 1.2M116.2 155.6l-1.2 1.2M62.9 164.5l1.2 1.2M62.9 167l1.2 1.2M64.1 164.5l-1.2 1.2M64.1 167l-1.2 1.2M75.6 177.2l1.2 1.2M75.6 169.6l1.2 1.2M76.8 169.6l-1.2 1.2M76.8 177.2l-1.2 1.2M115 160.7l1.2 1.2M116.2 160.7l-1.2 1.2" fill="none" stroke="#000084" stroke-width=".18"/>
<path d="M138.7 47.8h.7M179.3 78.3h.7" fill="none" stroke="#c200c2" stroke-width=".18"/>
<g fill="#0198eb" stroke="#0198eb" stroke-width=".18">
<circle cx="200.7" cy="137.2" r=".46"/>
<circle cx="186.7" cy="38.1" r=".46"/>
<circle cx="189.2" cy="54.6" r=".46"/>
<circle cx="158.7" cy="30.5" r=".46"/>
<circle cx="158.7" cy="29.2" r=".46"/>
<circle cx="185.4" cy="52.1" r=".46"/>
<circle cx="228.6" cy="137.2" r=".46"/>
<circle cx="223.5" cy="137.2" r=".46"/>
<circle cx="204.5" cy="137.2" r=".46"/>
<circle cx="148.6" cy="148.6" r=".46"/>
<circle cx="149.9" cy="134.6" r=".46"/>
<circle cx="64.8" cy="154.9" r=".46"/>
<circle cx="64.8" cy="152.4" r=".46"/>
<circle cx="73.7" cy="154.9" r=".46"/>
<circle cx="71.1" cy="152.4" r=".46"/>
<circle cx="123.2" cy="85.1" r=".46"/>
<circle cx="129.5" cy="151.1" r=".46"/>
<circle cx="151.1" cy="153.7" r=".46"/>
<circle cx="130.8" cy="148.6" r=".46"/>
<circle cx="134.6" cy="48.3" r=".46"/>
<circle cx="134.6" cy="40.6" r=".46"/>
<circle cx="120.6" cy="40.6" r=".46"/>
<circle cx="78.7" cy="143.5" r=".46"/>
<circle cx="102.9" cy="139.7" r=".46"/>
</g>
<g font-size="4.2" fill="#840084">
<text x="180.7" y="175.7">MSPM0L1105</text>
<text x="212.2" y="175.7">Dev Board</text>
<text x="268.9" y="193.5">1</text>
</g>
<g font-size="2.8" fill="#0023eb">
<text x="140.9" y="46.4">UART0</text>
<text x="168.8" y="50.8">I2C0</text>
<text x="167.6" y="60.4">TIMG4</text>
<text x="169.1" y="72.1">SPI0</text>
</g>
<text font-size="2.8" x="141.5" y="78.4">PROG</text>
<g font-size="2.8" fill="#840084">
<text x="70.8" y="95">INTERFACE (SWD)</text>
<text x="73.7" y="91.8">PROGRAMMER</text>
<text x="213.7" y="99">GPIO CONNECTIONS</text>
<text x="99.3" y="178">USB UART INTERFACE</text>
</g>
<text font-size="2.8" fill="#840000" x="178" y="190.9">Title:</text>
<g font-size="2.1" fill="#840000">
<text x="178" y="184">Sheet:</text>
<text x="178" y="186.7">File:</text>
<text x="184.1" y="186.7">MSPM0L1105_dev_board.kicad_sch</text>
<text x="178" y="196.9">KiCad</text>
<text x="178" y="194.1">Size:</text>
<text x="184.7" y="194.1">A4</text>
<text x="185.7" y="196.9">E.D.A.</text>
<text x="193.3" y="196.9">9.0.1</text>
<text x="200" y="194.1">Date:</text>
<text x="263" y="194.3">Rev:</text>
<text x="263" y="196.9">Id:</text>
<text x="267.1" y="196.9">1/1</text>
</g>
<g font-size="1.8" fill="#840000">
<text x="35" y="11.9">1</text>
<text x="85" y="11.9">2</text>
<text x="135" y="11.9">3</text>
<text x="185" y="11.9">4</text>
<text x="235" y="11.9">5</text>
<text x="285" y="11.9">6</text>
<text x="10.3" y="35.9">A</text>
<text x="285.3" y="35.9">A</text>
<text x="10.3" y="85.9">B</text>
<text x="285.3" y="85.9">B</text>
<text x="10.3" y="135.9">C</text>
<text x="285.3" y="135.9">C</text>
<text x="10.3" y="185.9">D</text>
<text x="285.3" y="185.9">D</text>
<text x="35" y="199.9">1</text>
<text x="85" y="199.9">2</text>
<text x="135" y="199.9">3</text>
<text x="185" y="199.9">4</text>
<text x="235" y="199.9">5</text>
<text x="285" y="199.9">6</text>
</g>
<g font-size="1.8">
<text x="131.4" y="23.7">+3.3V</text>
<text x="155.6" y="23.7">+3.3V</text>
<text x="149.4" y="27">10u</text>
<text x="150.4" y="24.7">C4</text>
<text x="163.2" y="28">100n</text>
<text x="164.9" y="25.8">C3</text>
<text x="102.2" y="31.3">+3.3V</text>
<text x="123.2" y="33.6">BSL_BOOT</text>
<text x="127.3" y="31.3">SW2</text>
<text x="146.1" y="34.1">0V</text>
<text x="170.2" y="34.1">0V</text>
<text x="183.5" y="32.6">+3.3V</text>
<text x="109.4" y="37.7">R6</text>
<text x="113.9" y="37.7">DNF</text>
<text x="109.4" y="45.3">R7</text>
<text x="113.9" y="45.3">DNF</text>
<text x="123.4" y="46.6">R3</text>
<text x="127.2" y="46.6">100R</text>
<text x="159.6" y="42.4" transform="rotate(-90 159.6 42.4)">VDD</text>
<text x="179.2" y="46.6">10k</text>
<text x="180.2" y="44">R8</text>
<text x="191.8" y="44">R9</text>
<text x="191.8" y="46.6">10k</text>
<text x="104.2" y="48.1">0V</text>
<text x="140.2" y="49.1">RXD/BSL_INVOKE/PA18/A7</text>
<text x="140.2" y="51.7">TXD/PA17</text>
<text x="168.6" y="52.9">SDA/PA0</text>
<text x="214.9" y="53.9">+5V</text>
<text x="236.5" y="53.9">+5V</text>
<text x="103.6" y="54.7">SW3</text>
<text x="118.4" y="55.5">R12</text>
<text x="123.4" y="54.2">R2</text>
<text x="127.2" y="54.2">100R</text>
<text x="140.2" y="58">PA16/A8</text>
<text x="168.7" y="55.5">SCL/PA1</text>
<text x="219.1" y="58">+3.3V</text>
<text x="230.5" y="58">+3.3V</text>
<text x="96.5" y="60.8">0V</text>
<text x="103.9" y="60">USER_PA16</text>
<text x="117.8" y="60.6">100R</text>
<text x="140.2" y="60.6">PA15/A9</text>
<text x="140.2" y="63.1">PA14</text>
<text x="140.2" y="65.6">PA25/A2</text>
<text x="162" y="63.1">TIMG4_C0/PA10</text>
<text x="162" y="65.6">TIMG4_C1/PA11</text>
<text x="225.8" y="62.1">VBUS</text>
<text x="93.3" y="68.2">+3.3V</text>
<text x="106" y="70.7">+3.3V</text>
<text x="140.2" y="68.2">VREF-/PA21/A5</text>
<text x="69.5" y="77.1">SWD</text>
<text x="98" y="73.3">R4</text>
<text x="102" y="73.3">100k</text>
<text x="167.6" y="77.1">MOSI/PA5</text>
<text x="168.4" y="74.5">SCK/PA6</text>
<text x="201.5" y="74.5">IO_A</text>
<text x="203.3" y="77.1">J1</text>
<text x="250.2" y="77.1">J2</text>
<text x="250.2" y="74.5">IO_B</text>
<text x="71.3" y="79.6">J5</text>
<text x="98" y="80.9">R5</text>
<text x="102" y="80.9">100k</text>
<text x="108" y="83.7">0V</text>
<text x="140.2" y="80.9">SWCLK/PA20/A6</text>
<text x="140.2" y="83.4">SWDIO/PA19</text>
<text x="167.6" y="79.6">MISO/PA4</text>
<text x="168.5" y="82.1">CS1/PA3</text>
<text x="81.3" y="87.5">0V</text>
<text x="118" y="88.5">C2</text>
<text x="140.2" y="86">*RST</text>
<text x="140.2" y="88.5">BSL_RX/PA22/A4</text>
<text x="163.7" y="84.7">CS2/PA24/A3</text>
<text x="173.5" y="89.8">PA9</text>
<text x="116.9" y="91">10n</text>
<text x="121.9" y="95.1">0V</text>
<text x="140.2" y="91">BSL_TX/VREF+/PA23</text>
<text x="140.2" y="94.8">VCORE</text>
<text x="188.8" y="93.6">R11</text>
<text x="193.3" y="93.6">470R</text>
<text x="218.5" y="93.8">0V</text>
<text x="237.5" y="93.8">0V</text>
<text x="116.8" y="99.9">SW1</text>
<text x="140.2" y="98.7">ROSC/PA2</text>
<text x="159.6" y="101.1" transform="rotate(-90 159.6 101.1)">VSS</text>
<text x="168.7" y="96.1">PA26/A1</text>
<text x="168.7" y="98.7">PA27/A0</text>
<text x="188.8" y="101.2">R10</text>
<text x="193.3" y="101.2">470R</text>
<text x="116.8" y="102.5">RESET</text>
<text x="126.8" y="107">C1</text>
<text x="139.7" y="106.3">R1</text>
<text x="162.3" y="104.7">U1</text>
<text x="162.3" y="107.3">MSPM0L1105TDGS28R</text>
<text x="195.8" y="106.8">D1</text>
<text x="209.6" y="106.7">D2</text>
<text x="114.3" y="109.1">0V</text>
<text x="123.9" y="109.5">0.47u</text>
<text x="139.7" y="108.8">100k</text>
<text x="145.5" y="108.8">0.1%</text>
<text x="157.5" y="109.1">0V</text>
<text x="194.1" y="109.3">PA27</text>
<text x="209.6" y="109.2">PA26</text>
<text x="130.8" y="114.1">0V</text>
<text x="135.9" y="114.1">0V</text>
<text x="199.4" y="114.1">0V</text>
<text x="204.5" y="114.1">0V</text>
<text x="225.4" y="122.8">+3.3V</text>
<text x="47.1" y="130.4">J4</text>
<text x="64.5" y="130.7">VBUS</text>
<text x="146.7" y="130.4">+3.3V</text>
<text x="181.3" y="131.9">VBUS</text>
<text x="191.7" y="131.7">D3</text>
<text x="198.4" y="130.1">+5V</text>
<text x="212" y="131.7">U4</text>
<text x="235.7" y="131.9">J6</text>
<text x="235.7" y="129.6">LDO_JUMPER</text>
<text x="34.6" y="132.9">USB_C_Receptacle_USB4085</text>
<text x="92" y="137.3">100n</text>
<text x="93.8" y="135">C6</text>
<text x="100.1" y="134.5">VBUS</text>
<text x="107.3" y="137.3">100n</text>
<text x="109.1" y="135">C7</text>
<text x="188.5" y="134.2">1N4001W</text>
<text x="205.7" y="134.2">MIC5209-3.3YS</text>
<text x="232.7" y="135.5">R19</text>
<text x="52.3" y="138">VBUS</text>
<text x="53.5" y="143.1">CC1</text>
<text x="66.9" y="140.6">R14</text>
<text x="71.8" y="140.6">5.1k</text>
<text x="137.2" y="143.1">J3</text>
<text x="142.1" y="139.3">R18</text>
<text x="142.4" y="141.8">10k</text>
<text x="153.7" y="141.8">10k</text>
<text x="153.7" y="139.3">R16</text>
<text x="208.5" y="138">IN</text>
<text x="214.2" y="142" transform="rotate(-90 214.2 142)">GND</text>
<text x="214.4" y="138">OUT</text>
<text x="232.1" y="140.6">470R</text>
<text x="245.1" y="143.5">D4</text>
<text x="53.5" y="145.6">CC2</text>
<text x="66.9" y="148.2">R15</text>
<text x="71.8" y="148.2">5.1k</text>
<text x="103.7" y="147.8" transform="rotate(-90 103.7 147.8)">VCC</text>
<text x="107.5" y="146.5" transform="rotate(-90 107.5 146.5)">V3</text>
<text x="108.9" y="149.5">TXD</text>
<text x="131.8" y="145.6">UART-SELECT</text>
<text x="198.1" y="147.7">10u</text>
<text x="199.5" y="145.4">C8</text>
<text x="225.8" y="145.4">C9</text>
<text x="226.1" y="147.7">10u</text>
<text x="245.1" y="146.1">PWR</text>
<text x="261.4" y="148.4">J7</text>
<text x="261.4" y="146.2">GND_JUMPER</text>
<text x="54.4" y="150.7">D-</text>
<text x="54.4" y="153.3">D-</text>
<text x="54.4" y="155.8">D+</text>
<text x="98.3" y="153.3">D-</text>
<text x="98.3" y="155.8">D+</text>
<text x="108.6" y="152">RXD</text>
<text x="256.6" y="152.2">0V</text>
<text x="54.4" y="158.3">D+</text>
<text x="83.6" y="159.9">VBUS</text>
<text x="108.9" y="157.1">~{CTS}</text>
<text x="108.9" y="159.6">~{RTS}</text>
<text x="39.1" y="164.7">SHIELD</text>
<text x="39.1" y="167.2">SHIELD</text>
<text x="52.2" y="166">SBU1</text>
<text x="87.2" y="167.7" transform="rotate(-90 87.2 167.7)">VP</text>
<text x="106.3" y="163.3" transform="rotate(-90 106.3 163.3)">GND</text>
<text x="108.8" y="162.2">~{DTR}</text>
<text x="109.7" y="167.7">U2</text>
<text x="49.1" y="169.2" transform="rotate(-90 49.1 169.2)">GND</text>
<text x="52.2" y="168.5">SBU2</text>
<text x="78.7" y="168.5">IO1</text>
<text x="78.7" y="171">IO2</text>
<text x="109.7" y="170.3">CH340K</text>
<text x="22.9" y="177.4">10n</text>
<text x="24" y="174.9">C5</text>
<text x="35.6" y="177.4">1M</text>
<text x="35.6" y="174.9">R13</text>
<text x="78.7" y="178.7">IO3</text>
<text x="78.7" y="181.2">IO4</text>
<text x="87.2" y="182.9" transform="rotate(-90 87.2 182.9)">VN</text>
<text x="89.7" y="186">U3</text>
<text x="89.7" y="188.6">SRV05-4</text>
</g>
<g font-size="1.8" fill="#c200c2">
<text x="158.5" y="37.5" transform="rotate(-90 158.5 37.5)">7</text>
<text x="137.1" y="48">21</text>
<text x="137.1" y="50.5">20</text>
<text x="178.4" y="51.8">4</text>
<text x="137.1" y="56.9">19</text>
<text x="137.1" y="59.4">18</text>
<text x="178.4" y="54.4">5</text>
<text x="137.1" y="62">17</text>
<text x="137.1" y="64.5">28</text>
<text x="177.8" y="62">15</text>
<text x="177.8" y="64.5">16</text>
<text x="210.1" y="65.8">10</text>
<text x="210.1" y="63.2">11</text>
<text x="210.1" y="60.7">12</text>
<text x="243.2" y="65.8">10</text>
<text x="243.2" y="63.2">11</text>
<text x="243.2" y="60.7">12</text>
<text x="137.1" y="67.1">24</text>
<text x="210.7" y="70.9">8</text>
<text x="210.7" y="68.3">9</text>
<text x="243.8" y="70.9">8</text>
<text x="243.8" y="68.3">9</text>
<text x="78.7" y="77.2">3</text>
<text x="78.7" y="74.7">4</text>
<text x="78.7" y="72.1">5</text>
<text x="177.8" y="73.4">13</text>
<text x="177.8" y="75.9">12</text>
<text x="210.7" y="75.9">6</text>
<text x="210.7" y="73.4">7</text>
<text x="243.8" y="75.9">6</text>
<text x="243.8" y="73.4">7</text>
<text x="78.7" y="82.3">1</text>
<text x="78.7" y="79.8">2</text>
<text x="137.1" y="79.8">23</text>
<text x="137.1" y="82.3">22</text>
<text x="177.8" y="78.5">11</text>
<text x="177.8" y="81">10</text>
<text x="177.8" y="83.6">27</text>
<text x="210.7" y="83.6">3</text>
<text x="210.7" y="81">4</text>
<text x="210.7" y="78.5">5</text>
<text x="243.8" y="83.6">3</text>
<text x="243.8" y="81">4</text>
<text x="243.8" y="78.5">5</text>
<text x="137.1" y="87.4">25</text>
<text x="137.1" y="89.9">26</text>
<text x="137.7" y="84.8">6</text>
<text x="177.8" y="88.6">14</text>
<text x="210.7" y="88.6">1</text>
<text x="210.7" y="86.1">2</text>
<text x="243.8" y="88.6">1</text>
<text x="243.8" y="86.1">2</text>
<text x="137.7" y="93.7">3</text>
<text x="178.4" y="95">1</text>
<text x="137.7" y="97.5">9</text>
<text x="178.4" y="97.5">2</text>
<text x="158.5" y="103.6" transform="rotate(-90 158.5 103.6)">8</text>
<text x="229.8" y="128">1</text>
<text x="229.8" y="130.6">2</text>
<text x="59.7" y="136.9">A4</text>
<text x="206.3" y="136.9">1</text>
<text x="219" y="136.9">3</text>
<text x="59.7" y="142">A5</text>
<text x="102.6" y="142.9" transform="rotate(-90 102.6 142.9)">7</text>
<text x="106.4" y="143.6" transform="rotate(-90 106.4 143.6)">10</text>
<text x="259" y="139.4">1</text>
<text x="259" y="142">2</text>
<text x="59.6" y="144.5">B5</text>
<text x="59.7" y="149.6">A7</text>
<text x="113.6" y="148.3">8</text>
<text x="133.3" y="148.3">1</text>
<text x="142.2" y="148.3">2</text>
<text x="213.1" y="144.2" transform="rotate(-90 213.1 144.2)">2</text>
<text x="59.6" y="152.1">B7</text>
<text x="59.7" y="154.7">A6</text>
<text x="95.8" y="152.1">2</text>
<text x="95.8" y="154.7">1</text>
<text x="113.6" y="150.9">9</text>
<text x="113.6" y="156">5</text>
<text x="133.3" y="150.9">3</text>
<text x="133.3" y="153.4">5</text>
<text x="133.3" y="156">7</text>
<text x="142.2" y="150.9">4</text>
<text x="142.2" y="153.4">6</text>
<text x="142.2" y="156">8</text>
<text x="59.6" y="157.2">B6</text>
<text x="113.6" y="158.5">6</text>
<text x="113.6" y="161">4</text>
<text x="133.3" y="158.5">9</text>
<text x="141.6" y="158.5">10</text>
<text x="34.2" y="163.6">S1</text>
<text x="34.2" y="166.1">S2</text>
<text x="59.6" y="167.4">B8</text>
<text x="59.7" y="164.8">A8</text>
<text x="76.8" y="167.4">1</text>
<text x="86.1" y="164.5" transform="rotate(-90 86.1 164.5)">5</text>
<text x="105.2" y="165.8" transform="rotate(-90 105.2 165.8)">3</text>
<text x="48" y="174" transform="rotate(-90 48 174)">A1</text>
<text x="76.8" y="169.9">3</text>
<text x="76.8" y="177.5">4</text>
<text x="76.8" y="180.1">6</text>
</g>
<g font-size="1.8" fill="#0f0f0f">
<text x="109.9" y="47.9">UART0_RXD</text>
<text x="110.2" y="50.5">UART0_TXD</text>
<text x="196.8" y="51.7">SDA</text>
<text x="128.4" y="59.3">PA15</text>
<text x="128.4" y="56.8">PA16</text>
<text x="196.8" y="54.3">SCL</text>
<text x="128.4" y="64.4">PA25</text>
<text x="128.4" y="61.9">PA14</text>
<text x="182.9" y="61.9">TIMG4_C0</text>
<text x="182.9" y="64.4">TIMG4_C1</text>
<text x="217.2" y="65.7">PA26</text>
<text x="128.4" y="67">PA21</text>
<text x="217.2" y="70.8">SDA</text>
<text x="217.2" y="68.2">PA27</text>
<text x="233.8" y="68.2">PA25</text>
<text x="233.8" y="70.8">PA21</text>
<text x="85.1" y="77.1">SWCLK</text>
<text x="85.1" y="74.6">SWDIO</text>
<text x="182.9" y="75.9">MOSI</text>
<text x="182.9" y="73.3">SCK</text>
<text x="217.2" y="73.3">SCL</text>
<text x="217.2" y="75.9">CS1</text>
<text x="233.8" y="73.3">PA16</text>
<text x="233.8" y="75.9">PA15</text>
<text x="85.1" y="79.7">*RST</text>
<text x="125.6" y="79.7">SWCLK</text>
<text x="126" y="82.2">SWDIO</text>
<text x="182.9" y="78.4">MISO</text>
<text x="182.9" y="80.9">CS1</text>
<text x="182.9" y="83.5">CS2</text>
<text x="217.2" y="83.5">MOSI</text>
<text x="217.2" y="78.4">CS2</text>
<text x="217.2" y="80.9">MISO</text>
<text x="229.6" y="83.5">TIMG4_C0</text>
<text x="229.6" y="80.9">TIMG4_C1</text>
<text x="233.8" y="78.4">PA14</text>
<text x="123.2" y="84.7">*RST</text>
<text x="126.2" y="87.3">BSL_RX</text>
<text x="126.5" y="89.8">BSL_TX</text>
<text x="182.9" y="88.6">PA9</text>
<text x="217.2" y="86">SCK</text>
<text x="235" y="86">PA9</text>
<text x="182.9" y="94.9">PA26</text>
<text x="182.9" y="97.4">PA27</text>
<text x="121.9" y="148.2">RXD</text>
<text x="154.9" y="148.2">UART0_RXD</text>
<text x="121.9" y="150.8">TXD</text>
<text x="154.9" y="155.9">BSL_TX</text>
<text x="154.9" y="150.8">UART0_TXD</text>
<text x="154.9" y="153.3">BSL_RX</text>
<text x="154.9" y="158.4">*RST</text>
</g>
<text font-size="1.8" fill="#840084" x="86.1" y="184.9" transform="rotate(-90 86.1 184.9)">2</text>
</svg>
